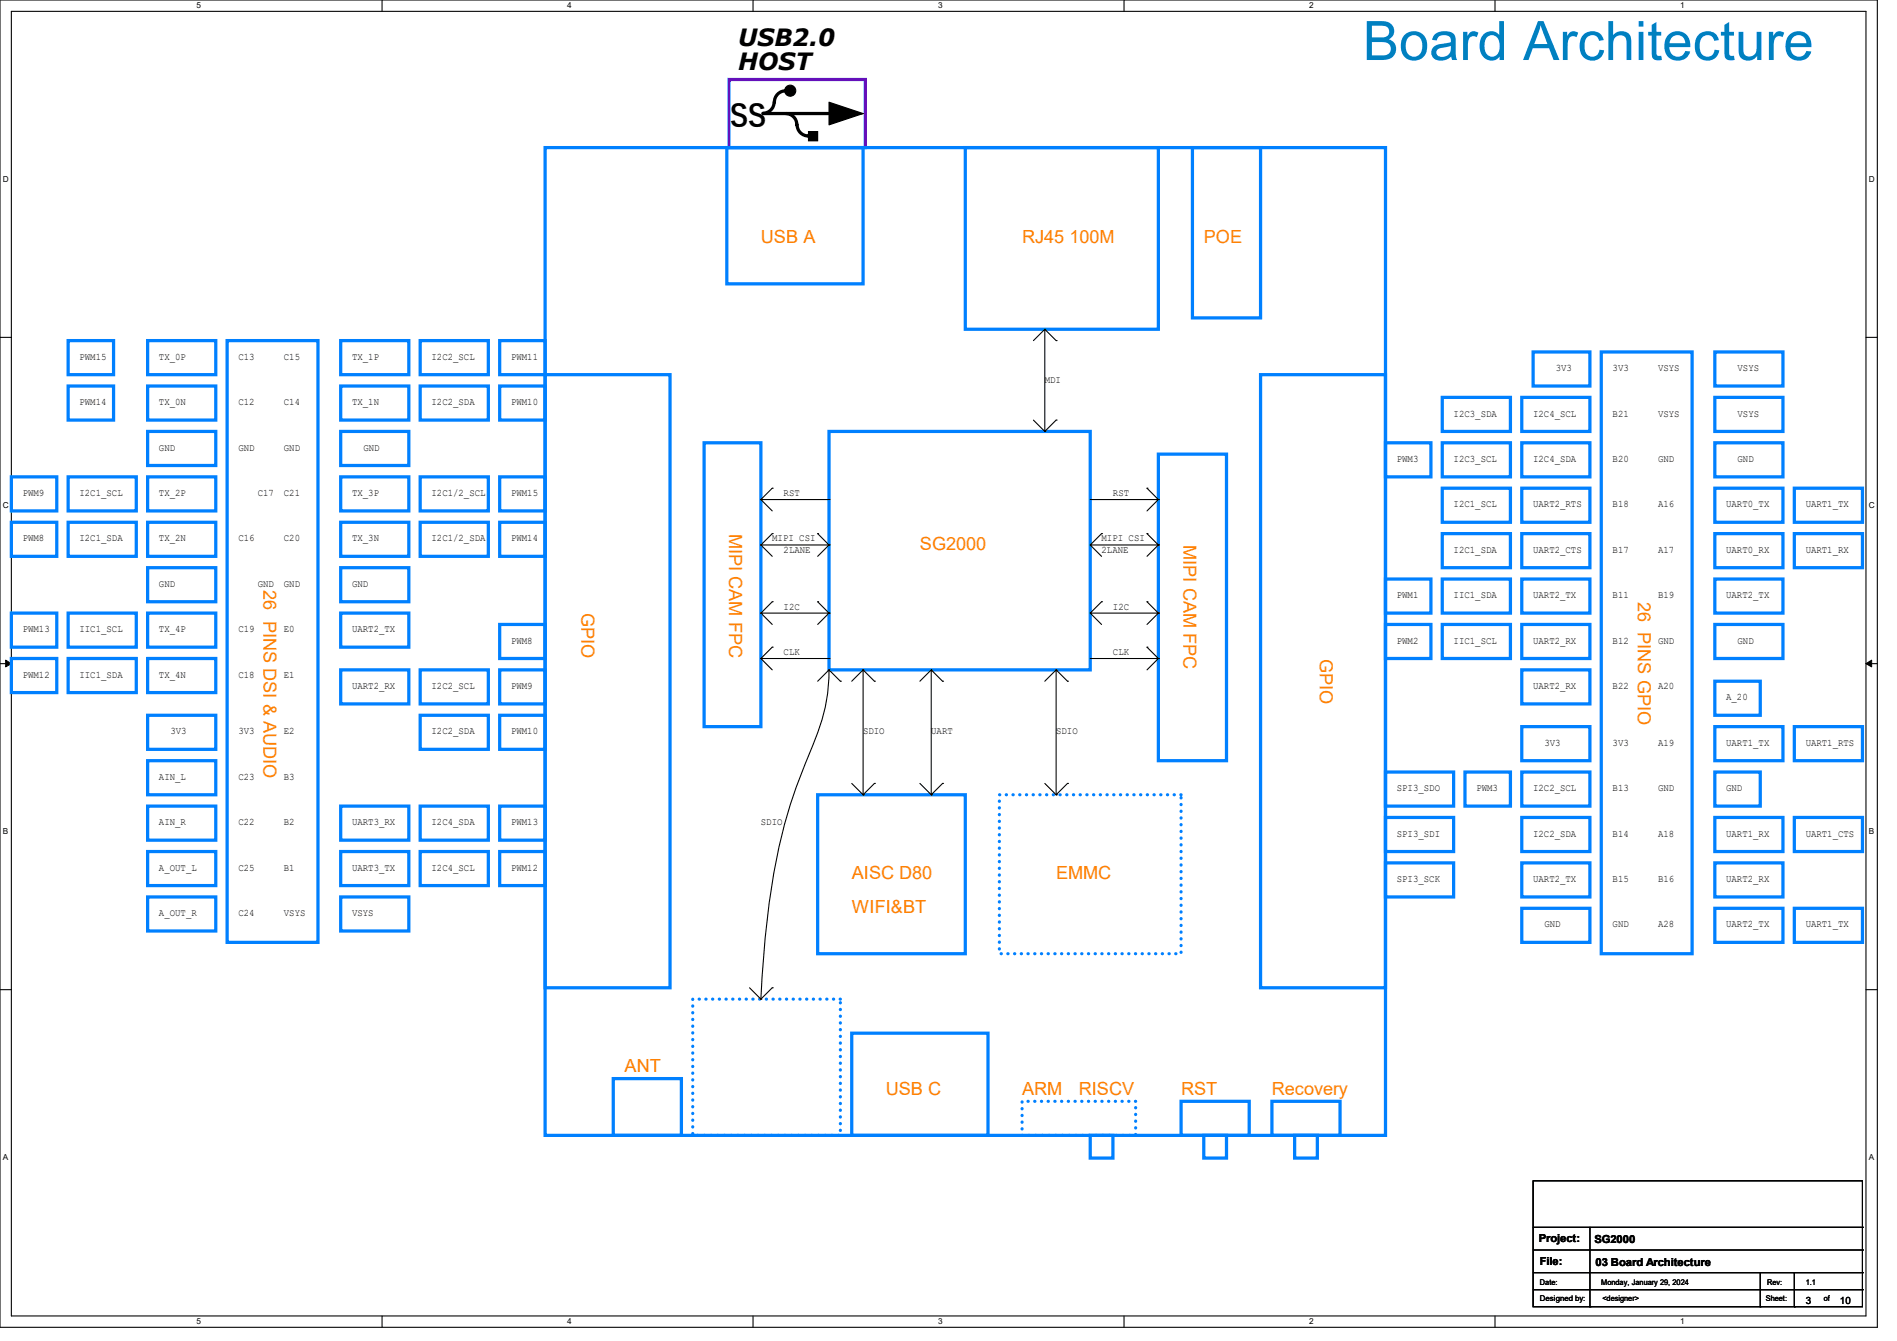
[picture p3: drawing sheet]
<svg xmlns="http://www.w3.org/2000/svg" width="297mm" height="210mm" viewBox="0 0 297 210" stroke-linecap="round" stroke-linejoin="round" font-family="sans-serif">
<g fill="none" stroke="#000" stroke-width=".17">
<path d="M0 0h293.9v207.9h-293.9zM1.8 1.8h290.3v204.3h-290.3zM59.8 0v1.8M117.9 0v1.8M129.8 16l5.3 1.8h-1.8h1.8l-5.3 1.8zM176 0v1.8M234.1 0v1.8M126.6 20.6h1.4v1.5h-1.4zM0 52.8h1.8M163.6 51.6h.1M163.6 51.6v16M163.6 51.6l-1.8 1.7"/>
<path d="M163.6 51.6l1.8 1.7M165.4 53.3h.1M292.1 52.8h1.8M119.1 78.2h.1M119.1 78.2h10.7M119.1 78.2l1.8 1.8M120.9 76.5h.1M120.9 76.5l-1.8 1.7M129.8 78.2h.1M161.8 65.8l1.8 1.8M163.6 67.6h.1M165.4 65.8h.1"/>
<path d="M165.4 65.8l-1.8 1.8M170.7 78.2h10.7M179.6 76.5h.1M179.6 76.5l1.8 1.7M181.4 78.2h.1M181.4 78.2l-1.8 1.8M119.1 85.3h.1M119.1 96h.1M119.1 85.3h10.7M119.1 96h10.7M119.1 85.3l1.8 1.8M119.1 96l1.8 1.8"/>
<path d="M120.9 83.6h.1M120.9 94.2h.1M120.9 94.2l-1.8 1.8M120.9 83.6l-1.8 1.7M128 83.6h.1M128 94.2h.1M128 83.6l1.8 1.7M128 94.2l1.8 1.8M129.8 85.3h.1M129.8 96h.1M129.8 85.3l-1.8 1.8M129.8 96l-1.8 1.8"/>
<path d="M170.7 85.3h.1M170.7 96h.1M170.7 85.3h10.7M170.7 85.3l1.8 1.8M170.7 96h10.7M170.7 96l1.8 1.8M172.5 83.6h.1M172.5 94.2h.1M172.5 94.2l-1.8 1.8M172.5 83.6l-1.8 1.7M179.6 83.6h.1M179.6 94.2h.1"/>
<path d="M179.6 83.6l1.8 1.7M179.6 94.2l1.8 1.8M181.4 85.3h.1M181.4 96h.1M181.4 85.3l-1.8 1.8M181.4 96l-1.8 1.8M0 103.9h1.8M119.1 103.1h.1M119.1 103.1h10.7M119.1 103.1l1.8 1.8M120.9 101.3h.1M120.9 101.3l-1.8 1.8"/>
<path d="M129.8 103.1h.1M129.8 104.9a29.7 29.7 0 0 1-2.9 12.7 85.5 85.5 0 0 0-6.8 26.5l-.7 7.9-.3 4.5M129.8 104.9h.1M129.8 104.9l-1.8 1.8M129.8 104.9l1.8 1.8M131.6 106.7h.1M135.1 104.9h.1M135.1 104.9v19.6M135.1 104.9l-1.8 1.8M135.1 104.9l1.8 1.8M136.9 106.7h.1M145.8 104.9h.1"/>
<path d="M145.8 104.9v19.6M145.8 104.9l-1.8 1.8M145.8 104.9l1.8 1.8M147.6 106.7h.1M165.4 104.9h.1M165.4 104.9v19.6M165.4 104.9l-1.8 1.8M165.4 104.9l1.7 1.8M167.1 106.7h.1M170.7 103.1h10.7M179.6 101.3h.1M179.6 101.3l1.8 1.8"/>
<path d="M181.4 103.1h.1M181.4 103.1l-1.8 1.8M292.1 103.9h1.8M133.3 122.7l1.8 1.8M135.1 124.5h.1M136.9 122.7h.1M136.9 122.7l-1.8 1.8M144 122.7l1.8 1.8M145.8 124.5h.1M147.6 122.7h.1M147.6 122.7l-1.8 1.8M163.6 122.7l1.8 1.8"/>
<path d="M165.4 124.5h.1M167.1 122.7h.1M167.1 122.7l-1.7 1.8M0 155h1.8M117.3 154.7l1.8 1.8M119.1 156.5h.1M120.9 154.7h.1M120.9 154.7l-1.8 1.8M292.1 155h1.8M240 184.9h51.6v19.7h-51.6zM240 192.2h51.6M240 195.7h51.6"/>
<path d="M240 199.3h51.6M248.9 192.2v12.4M275.6 199.3v5.3M280.9 199.3v5.3M291.6 192.2h.1M291.6 195.7h.1M291.6 199.3h.1M59.8 206.1v1.8M117.9 206.1v1.8M176 206.1v1.8M234.1 206.1v1.8M240 202h51.6"/>
<path d="M248.9 204.6h.1M275.6 204.6h.1M280.9 204.6h.1M291.6 202h.1"/>
<circle cx="123.7" cy="14.2" r=".87"/>
</g>
<g fill="#000">
<path d="M.9 103.4l.9 .5-.9 .5zM292.1 103.9l.9-.5v1z"/>
<path d="M129.8 16l5.3 1.8h-1.8h1.8l-5.3 1.8z" fill-rule="evenodd"/>
<path d="M126.6 20.6h1.4v1.5h-1.4z" fill-rule="evenodd"/>
<circle cx="123.7" cy="14.2" r=".87"/>
</g>
<path d="M.9 103.4l.9 .5-.9 .5zM292.1 103.9l.9-.5v1z" fill="none" stroke="#000" stroke-width=".16"/>
<g fill="none" stroke="#0080ff" stroke-width=".51">
<path d="M85.3 23.1h131.6v154.7h-131.6zM113.8 23.1h21.3v21.3h-21.3zM151.1 23.1h30.3v28.5h-30.3zM186.7 23.1h10.7v26.7h-10.7zM10.7 53.3h7.1v5.4h-7.1zM23.1 53.3h10.7v5.4h-10.7zM35.6 53.3h14.2v94.3h-14.2zM53.3 53.3h10.7v5.4h-10.7zM65.8 53.3h10.7v5.4h-10.7zM78.2 53.3h7.1v5.4h-7.1zM85.3 58.7h19.6v96h-19.6zM197.4 58.7h19.5v96h-19.5z"/>
<path d="M240 55.1h8.9v5.4h-8.9zM250.7 55.1h14.2v94.3h-14.2zM268.5 55.1h10.6v5.4h-10.6zM1.8 74.7h7.1v5.3h-7.1zM10.7 74.7h10.6v5.3h-10.6zM10.7 60.5h7.1v5.3h-7.1zM23.1 60.5h10.7v5.3h-10.7zM23.1 74.7h10.7v5.3h-10.7zM23.1 67.6h10.7v5.3h-10.7zM53.3 60.5h10.7v5.3h-10.7zM53.3 67.6h10.7v5.3h-10.7zM53.3 74.7h10.7v5.3h-10.7z"/>
<path d="M65.8 74.7h10.7v5.3h-10.7zM65.8 60.5h10.7v5.3h-10.7zM78.2 60.5h7.1v5.3h-7.1zM78.2 74.7h7.1v5.3h-7.1zM110.2 69.3h8.9v44.5h-8.9zM129.8 67.6h40.9v37.3h-40.9zM181.4 71.1h10.6v48h-10.6zM216.9 69.3h7.1v5.4h-7.1zM225.8 62.2h10.7v5.4h-10.7zM225.8 76.5h10.7v5.3h-10.7zM225.8 69.3h10.7v5.4h-10.7zM238.3 62.2h10.6v5.4h-10.6z"/>
<path d="M238.3 76.5h10.6v5.3h-10.6zM238.3 69.3h10.6v5.4h-10.6zM268.5 62.2h10.6v5.4h-10.6zM268.5 69.3h10.6v5.4h-10.6zM268.5 76.5h10.6v5.3h-10.6zM280.9 76.5h10.7v5.3h-10.7zM1.8 96h7.1v5.3h-7.1zM1.8 81.8h7.1v5.3h-7.1zM10.7 96h10.6v5.3h-10.6zM10.7 81.8h10.6v5.3h-10.6zM23.1 81.8h10.7v5.3h-10.7zM23.1 88.9h10.7v5.3h-10.7z"/>
<path d="M23.1 96h10.7v5.3h-10.7zM53.3 81.8h10.7v5.3h-10.7zM53.3 88.9h10.7v5.3h-10.7zM53.3 96h10.7v5.3h-10.7zM65.8 81.8h10.7v5.3h-10.7zM78.2 81.8h7.1v5.3h-7.1zM78.2 97.8h7.1v5.3h-7.1zM216.9 90.7h7.1v5.3h-7.1zM216.9 97.8h7.1v5.3h-7.1zM225.8 90.7h10.7v5.3h-10.7zM225.8 97.8h10.7v5.3h-10.7zM225.8 83.6h10.7v5.3h-10.7z"/>
<path d="M238.3 83.6h10.6v5.3h-10.6zM238.3 90.7h10.6v5.3h-10.6zM238.3 97.8h10.6v5.3h-10.6zM268.5 83.6h10.6v5.3h-10.6zM268.5 90.7h10.6v5.3h-10.6zM268.5 97.8h10.6v5.3h-10.6zM280.9 83.6h10.7v5.3h-10.7zM1.8 103.1h7.1v5.4h-7.1zM10.7 103.1h10.6v5.4h-10.6zM23.1 112h10.7v5.3h-10.7zM23.1 119.1h10.7v5.4h-10.7zM23.1 103.1h10.7v5.4h-10.7z"/>
<path d="M53.3 104.9h10.7v5.3h-10.7zM65.8 112h10.7v5.3h-10.7zM65.8 104.9h10.7v5.3h-10.7zM78.2 104.9h7.1v5.3h-7.1zM78.2 112h7.1v5.3h-7.1zM238.3 113.8h10.6v5.3h-10.6zM238.3 104.9h10.6v5.3h-10.6zM268.5 106.7h7.1v5.3h-7.1zM268.5 113.8h10.6v5.3h-10.6zM280.9 113.8h10.7v5.3h-10.7zM23.1 126.2h10.7v5.4h-10.7zM23.1 133.3h10.7v5.4h-10.7z"/>
<path d="M53.3 126.2h10.7v5.4h-10.7zM53.3 133.3h10.7v5.4h-10.7zM65.8 126.2h10.7v5.4h-10.7zM65.8 133.3h10.7v5.4h-10.7zM78.2 126.2h7.1v5.4h-7.1zM78.2 133.3h7.1v5.4h-7.1zM128 124.5h23.1v24.9h-23.1zM216.9 120.9h10.7v5.3h-10.7zM216.9 128h10.7v5.3h-10.7zM216.9 135.1h10.7v5.4h-10.7zM229.4 120.9h7.1v5.3h-7.1zM238.3 120.9h10.6v5.3h-10.6z"/>
<path d="M238.3 128h10.6v5.3h-10.6zM238.3 135.1h10.6v5.4h-10.6zM268.5 120.9h7.1v5.3h-7.1zM268.5 128h10.6v5.3h-10.6zM268.5 135.1h10.6v5.4h-10.6zM280.9 128h10.7v5.3h-10.7zM23.1 140.5h10.7v5.3h-10.7zM53.3 140.5h10.7v5.3h-10.7zM238.3 142.2h10.6v5.4h-10.6zM268.5 142.2h10.6v5.4h-10.6zM280.9 142.2h10.7v5.4h-10.7zM96 168.9h10.7v8.9h-10.7z"/>
<path d="M133.3 161.8h21.4v16h-21.4zM170.7 177.8h3.5v3.6h-3.5zM184.9 172.5h10.7v5.3h-10.7zM188.5 177.8h3.5v3.6h-3.5zM199.1 172.5h10.7v5.3h-10.7zM202.7 177.8h3.5v3.6h-3.5z"/>
</g>
<path d="M119.5 17.8h11.9M121.2 16a1.76 1.76 0 0 1-1.7 1.7M123 17.8a1.76 1.76 0 0 1 1.8 1.8M123 14.2a1.76 1.76 0 0 0-1.8 1.8M124.8 19.6a1.76 1.76 0 0 0 1.8 1.7" fill="none" stroke="#000" stroke-width=".51"/>
<path d="M114.1 12.4h21.4v10.7h-21.4z" fill="none" stroke="#8000ff" stroke-width=".51"/>
<circle cx="131.4" cy="17.8" r=".25" fill="#000"/>
<path d="M156.5 124.5h28.4v24.9h-28.4zM108.5 156.5h23.1v21.3h-23.1zM160 172.5h17.8v5.3h-17.8z" fill="none" stroke="#0080ff" stroke-width=".51" stroke-dasharray="0 1"/>
<text font-size="8.5" fill="#0080c0" x="213.4" y="9.4">Board Architecture</text>
<text font-size="5.1" x="114.3" y="19.6">SS</text>
<g font-size="3.7">
<text x="115.6" y="7.3">USB2.0</text>
<text x="115.6" y="11">HOST</text>
</g>
<g font-size="2.8" fill="#ff8000">
<text x="119.1" y="38.1">USB A</text>
<text x="160" y="38.1">RJ45</text>
<text x="167.4" y="38.1">100M</text>
<text x="188.5" y="38.1">POE</text>
<text x="114.2" y="83.6" transform="rotate(90 114.2 83.6)">MIPI CAM FPC</text>
<text x="144" y="86.1">SG2000</text>
<text x="185.3" y="85.3" transform="rotate(90 185.3 85.3)">MIPI CAM FPC</text>
<text x="41.3" y="92.5" transform="rotate(90 41.3 92.5)">26 PINS DSI &amp; AUDIO</text>
<text x="256.4" y="94.2" transform="rotate(90 256.4 94.2)">26 PINS GPIO</text>
<text x="91.1" y="96" transform="rotate(90 91.1 96)">GPIO</text>
<text x="206.6" y="103.1" transform="rotate(90 206.6 103.1)">GPIO</text>
<text x="133.3" y="137.7">AISC D80</text>
<text x="165.4" y="137.7">EMMC</text>
<text x="133.3" y="143">WIFI&amp;BT</text>
<text x="97.8" y="167.9">ANT</text>
<text x="138.7" y="171.4">USB C</text>
<text x="160" y="171.4">ARM</text>
<text x="168.9" y="171.4">RISCV</text>
<text x="184.9" y="171.4">RST</text>
<text x="199.1" y="171.4">Recovery</text>
</g>
<g font-size="1.7">
<text x="240.9" y="194.5">Project:</text>
<text x="249.6" y="194.7">SG2000</text>
<text x="241.1" y="198.1">File:</text>
<text x="249.8" y="198.2">03 Board Architecture</text>
</g>
<g font-size="1.6">
<text x="12.4" y="56.3">PWM15</text>
<text x="24.9" y="56.3">TX_0P</text>
<text x="37.3" y="56.3">C13</text>
<text x="44.4" y="56.3">C15</text>
<text x="55.1" y="56.3">TX_1P</text>
<text x="67.6" y="56.3">I2C2_SCL</text>
<text x="80" y="56.3">PWM11</text>
<text x="163.6" y="59.9">MDI</text>
<text x="243.6" y="58.1">3V3</text>
<text x="252.5" y="58.1">3V3</text>
<text x="259.6" y="58.1">VSYS</text>
<text x="272" y="58.1">VSYS</text>
<text x="12.4" y="63.5">PWM14</text>
<text x="24.9" y="63.5">TX_0N</text>
<text x="37.3" y="63.5">C12</text>
<text x="44.4" y="63.5">C14</text>
<text x="55.1" y="63.5">TX_1N</text>
<text x="67.6" y="63.5">I2C2_SDA</text>
<text x="80" y="63.5">PWM10</text>
<text x="227.6" y="65.2">I2C3_SDA</text>
<text x="240" y="65.2">I2C4_SCL</text>
<text x="252.5" y="65.2">B21</text>
<text x="259.6" y="65.2">VSYS</text>
<text x="272" y="65.2">VSYS</text>
<text x="24.9" y="70.6">GND</text>
<text x="37.3" y="70.6">GND</text>
<text x="44.4" y="70.6">GND</text>
<text x="56.9" y="70.6">GND</text>
<text x="3.6" y="77.7">PWM9</text>
<text x="12.4" y="77.7">I2C1_SCL</text>
<text x="24.9" y="77.7">TX_2P</text>
<text x="40.3" y="77.7">C17</text>
<text x="44.4" y="77.7">C21</text>
<text x="55.1" y="77.7">TX_3P</text>
<text x="67.6" y="77.7">I2C1/2_SCL</text>
<text x="80" y="77.7">PWM15</text>
<text x="122.7" y="77.7">RST</text>
<text x="174.2" y="77.7">RST</text>
<text x="218.7" y="72.3">PWM3</text>
<text x="227.6" y="72.3">I2C3_SCL</text>
<text x="240" y="72.3">I2C4_SDA</text>
<text x="252.5" y="72.3">B20</text>
<text x="259.6" y="72.3">GND</text>
<text x="272" y="72.3">GND</text>
<text x="227.6" y="79.5">I2C1_SCL</text>
<text x="240" y="79.5">UART2_RTS</text>
<text x="252.5" y="79.5">B18</text>
<text x="259.6" y="79.5">A16</text>
<text x="270.3" y="79.5">UART0_TX</text>
<text x="282.7" y="79.5">UART1_TX</text>
<text x="3.6" y="84.8">PWM8</text>
<text x="12.4" y="84.8">I2C1_SDA</text>
<text x="24.9" y="84.8">TX_2N</text>
<text x="37.3" y="84.8">C16</text>
<text x="44.4" y="84.8">C20</text>
<text x="55.1" y="84.8">TX_3N</text>
<text x="67.6" y="84.8">I2C1/2_SDA</text>
<text x="80" y="84.8">PWM14</text>
<text x="120.9" y="84.8">MIPI CSI</text>
<text x="122.7" y="86.6">2LANE</text>
<text x="172.5" y="84.8">MIPI CSI</text>
<text x="172.5" y="86.6">2LANE</text>
<text x="227.6" y="86.6">I2C1_SDA</text>
<text x="240" y="86.6">UART2_CTS</text>
<text x="252.5" y="86.6">B17</text>
<text x="259.6" y="86.6">A17</text>
<text x="270.3" y="86.6">UART0_RX</text>
<text x="282.7" y="86.6">UART1_RX</text>
<text x="24.9" y="91.9">GND</text>
<text x="40.3" y="91.9">GND</text>
<text x="44.4" y="91.9">GND</text>
<text x="55.1" y="91.9">GND</text>
<text x="122.7" y="95.5">I2C</text>
<text x="174.2" y="95.5">I2C</text>
<text x="218.7" y="93.7">PWM1</text>
<text x="227.6" y="93.7">IIC1_SDA</text>
<text x="240" y="93.7">UART2_TX</text>
<text x="252.5" y="93.7">B11</text>
<text x="259.6" y="93.7">B19</text>
<text x="270.3" y="93.7">UART2_TX</text>
<text x="3.6" y="99">PWM13</text>
<text x="12.4" y="99">IIC1_SCL</text>
<text x="24.9" y="99">TX_4P</text>
<text x="37.3" y="99">C19</text>
<text x="44.4" y="99">E0</text>
<text x="55.1" y="99">UART2_TX</text>
<text x="80" y="100.8">PWM8</text>
<text x="218.7" y="100.8">PWM2</text>
<text x="227.6" y="100.8">IIC1_SCL</text>
<text x="240" y="100.8">UART2_RX</text>
<text x="252.5" y="100.8">B12</text>
<text x="259.6" y="100.8">GND</text>
<text x="272" y="100.8">GND</text>
<text x="3.6" y="106.1">PWM12</text>
<text x="12.4" y="106.1">IIC1_SDA</text>
<text x="24.9" y="106.1">TX_4N</text>
<text x="37.3" y="106.1">C18</text>
<text x="44.4" y="106.1">E1</text>
<text x="55.1" y="107.9">UART2_RX</text>
<text x="67.6" y="107.9">I2C2_SCL</text>
<text x="80" y="107.9">PWM9</text>
<text x="122.7" y="102.6">CLK</text>
<text x="174.2" y="102.6">CLK</text>
<text x="240" y="107.9">UART2_RX</text>
<text x="252.5" y="107.9">B22</text>
<text x="259.6" y="107.9">A20</text>
<text x="270.3" y="109.7">A_20</text>
<text x="26.7" y="115">3V3</text>
<text x="37.3" y="115">3V3</text>
<text x="44.4" y="115">E2</text>
<text x="67.6" y="115">I2C2_SDA</text>
<text x="80" y="115">PWM10</text>
<text x="135.1" y="115">SDIO</text>
<text x="145.8" y="115">UART</text>
<text x="165.4" y="115">SDIO</text>
<text x="241.8" y="116.8">3V3</text>
<text x="252.5" y="116.8">3V3</text>
<text x="259.6" y="116.8">A19</text>
<text x="270.3" y="116.8">UART1_TX</text>
<text x="282.7" y="116.8">UART1_RTS</text>
<text x="24.9" y="122.1">AIN_L</text>
<text x="37.3" y="122.1">C23</text>
<text x="44.4" y="122.1">B3</text>
<text x="218.7" y="123.9">SPI3_SDO</text>
<text x="231.1" y="123.9">PWM3</text>
<text x="240" y="123.9">I2C2_SCL</text>
<text x="252.5" y="123.9">B13</text>
<text x="259.6" y="123.9">GND</text>
<text x="270.3" y="123.9">GND</text>
<text x="24.9" y="129.2">AIN_R</text>
<text x="37.3" y="129.2">C22</text>
<text x="44.4" y="129.2">B2</text>
<text x="55.1" y="129.2">UART3_RX</text>
<text x="67.6" y="129.2">I2C4_SDA</text>
<text x="80" y="129.2">PWM13</text>
<text x="119.1" y="129.2">SDIO</text>
<text x="218.7" y="131">SPI3_SDI</text>
<text x="240" y="131">I2C2_SDA</text>
<text x="252.5" y="131">B14</text>
<text x="259.6" y="131">A18</text>
<text x="270.3" y="131">UART1_RX</text>
<text x="282.7" y="131">UART1_CTS</text>
<text x="24.9" y="136.4">A_OUT_L</text>
<text x="37.3" y="136.4">C25</text>
<text x="44.4" y="136.4">B1</text>
<text x="55.1" y="136.4">UART3_TX</text>
<text x="67.6" y="136.4">I2C4_SCL</text>
<text x="80" y="136.4">PWM12</text>
<text x="24.9" y="143.5">A_OUT_R</text>
<text x="37.3" y="143.5">C24</text>
<text x="44.4" y="143.5">VSYS</text>
<text x="55.1" y="143.5">VSYS</text>
<text x="218.7" y="138.1">SPI3_SCK</text>
<text x="240" y="138.1">UART2_TX</text>
<text x="252.5" y="138.1">B15</text>
<text x="259.6" y="138.1">B16</text>
<text x="270.3" y="138.1">UART2_RX</text>
<text x="241.8" y="145.2">GND</text>
<text x="252.5" y="145.2">GND</text>
<text x="259.6" y="145.2">A28</text>
<text x="270.3" y="145.2">UART2_TX</text>
<text x="282.7" y="145.2">UART1_TX</text>
<text x="282.7" y="204.1">3</text>
<text x="288" y="204.1">10</text>
</g>
<g font-size="1.3">
<text x="30.8" y="1.3">5</text>
<text x="88.8" y="1.3">4</text>
<text x="146.9" y="1.3">3</text>
<text x="205" y="1.3">2</text>
<text x="263.1" y="1.3">1</text>
<text x=".5" y="28.4">D</text>
<text x="292.6" y="28.4">D</text>
<text x=".5" y="79.5">C</text>
<text x="292.6" y="79.5">C</text>
<text x=".5" y="130.6">B</text>
<text x="292.6" y="130.6">B</text>
<text x=".5" y="181.7">A</text>
<text x="292.6" y="181.7">A</text>
<text x="30.8" y="207.4">5</text>
<text x="88.8" y="207.4">4</text>
<text x="146.9" y="207.4">3</text>
<text x="205" y="207.4">2</text>
<text x="263.1" y="207.4">1</text>
</g>
<g font-size="1.2">
<text x="241.1" y="201.2">Date:</text>
<text x="241.1" y="203.7">Designed by:</text>
<text x="250.7" y="201.2">Monday, January 29, 2024</text>
<text x="250.9" y="203.7">&lt;designer&gt;</text>
<text x="276.5" y="203.7">Sheet:</text>
<text x="276.6" y="201.2">Rev:</text>
<text x="282.7" y="201.2">1.1</text>
<text x="285.5" y="203.7">of</text>
</g>
</svg>
